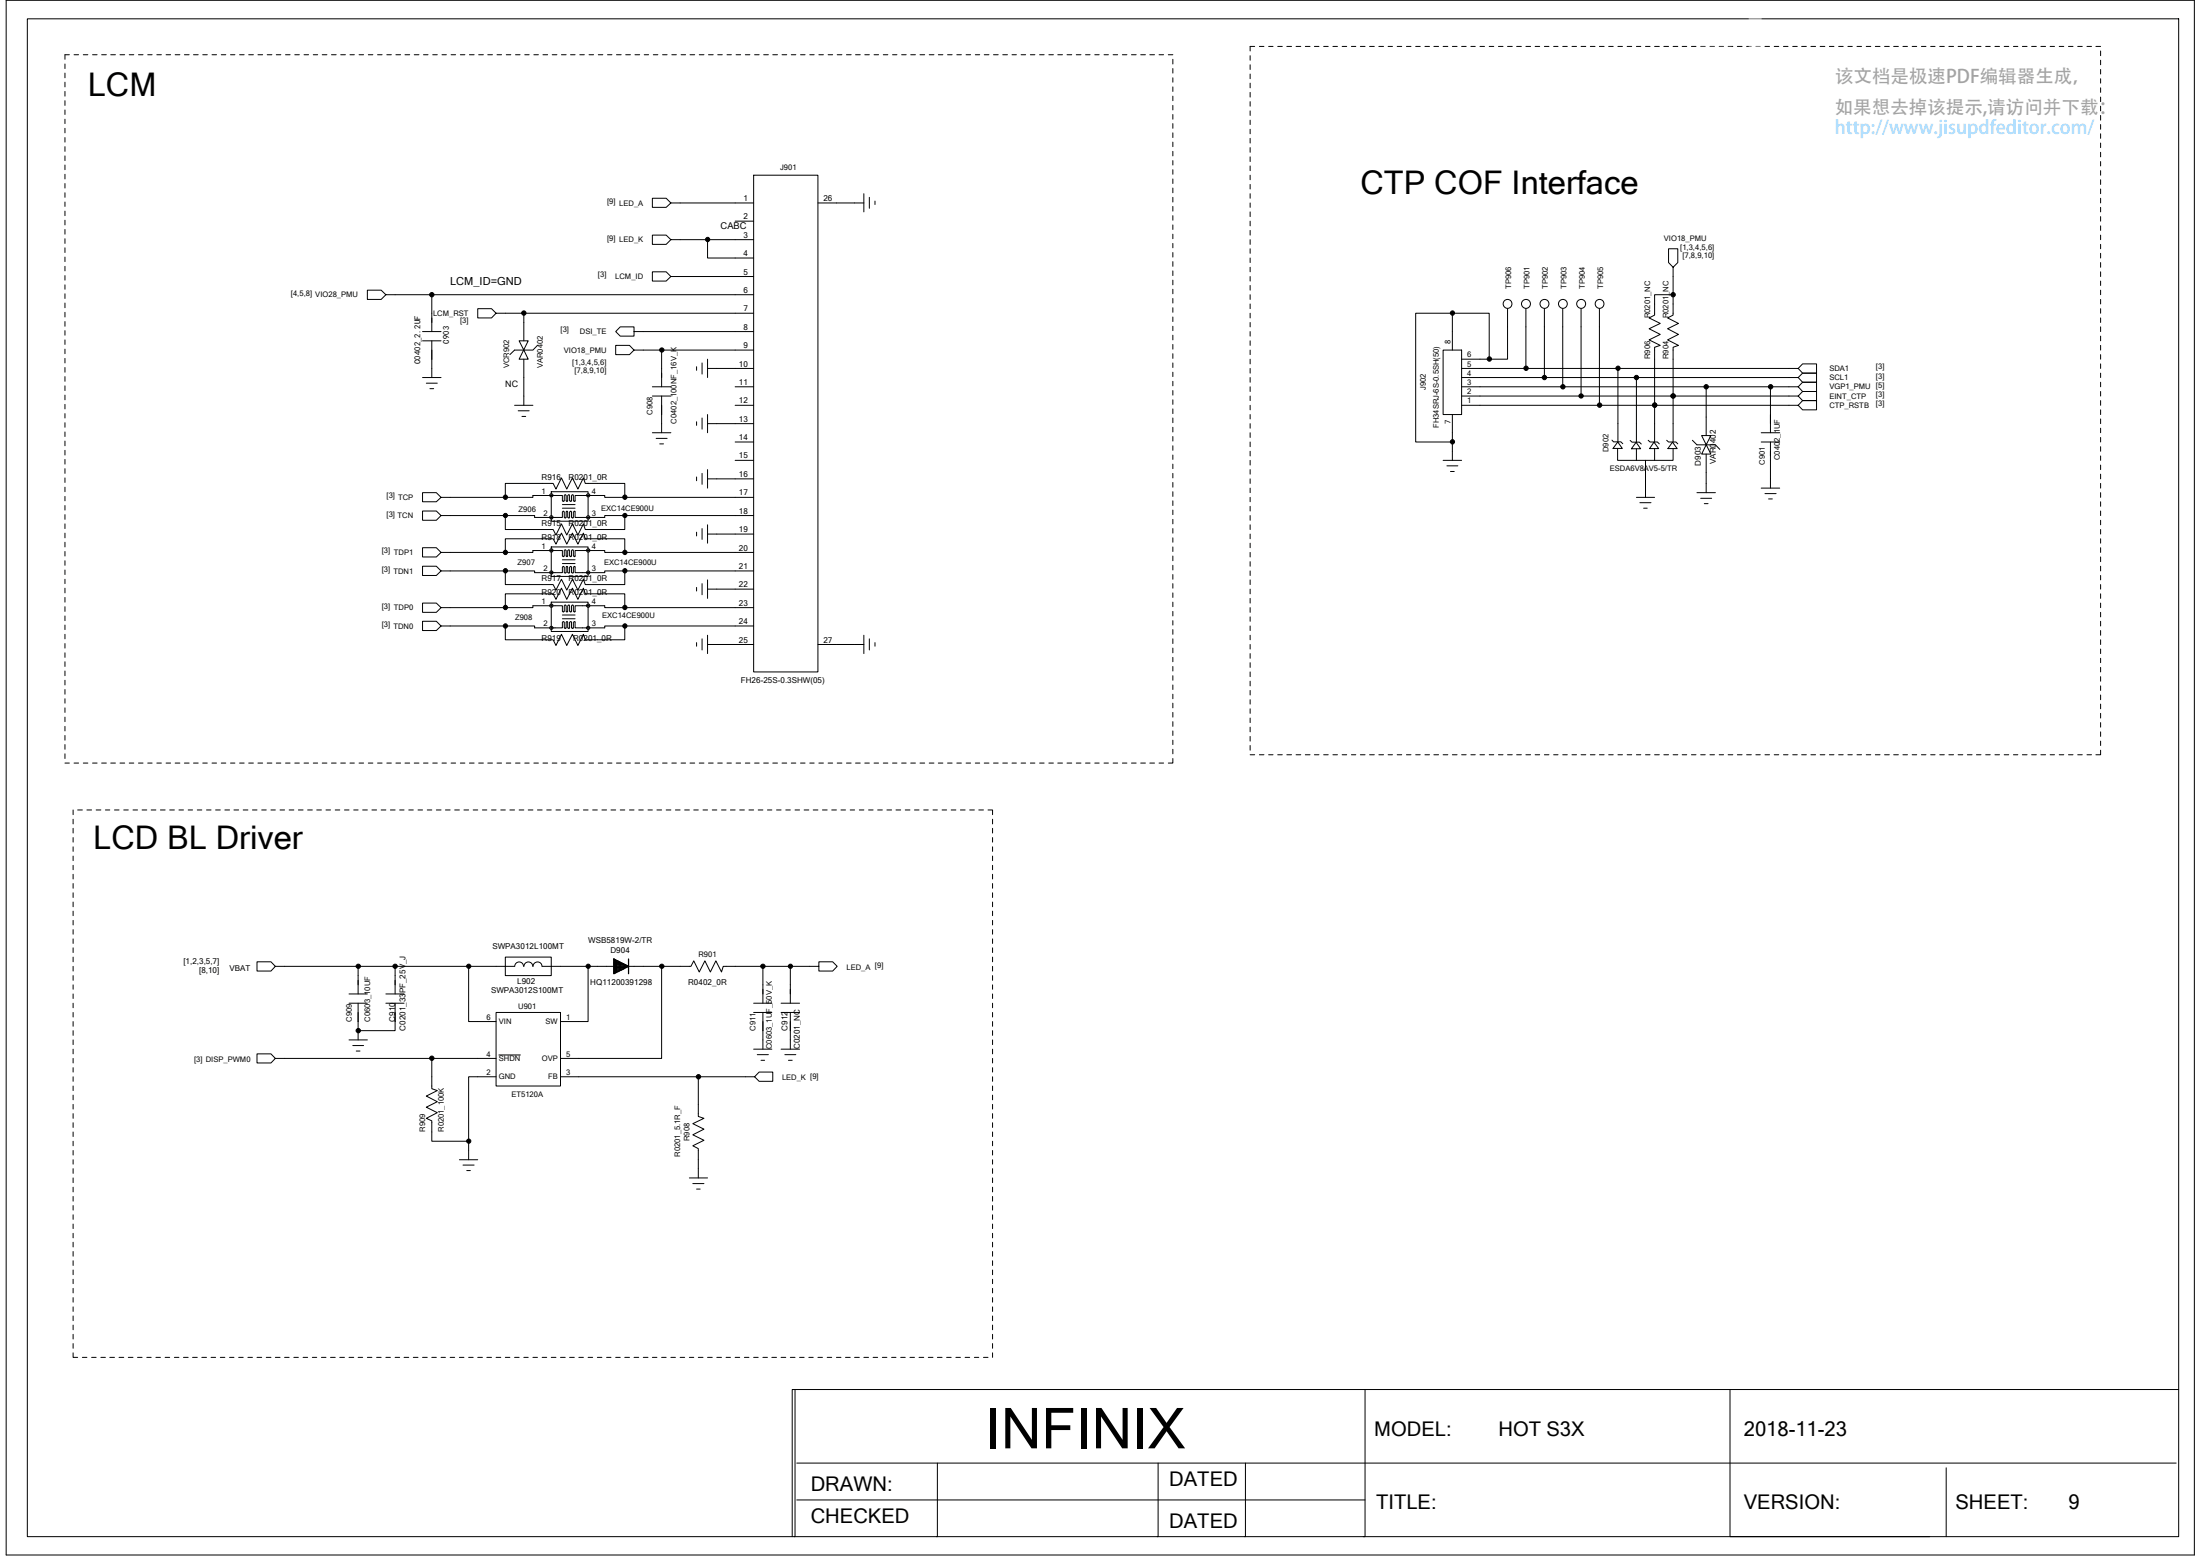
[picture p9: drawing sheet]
<svg xmlns="http://www.w3.org/2000/svg" width="297mm" height="210mm" viewBox="0 0 297 210" stroke-linecap="round" stroke-linejoin="round" font-family="sans-serif">
<g fill="none" stroke="#000" stroke-width=".14">
<path d="M.8 0h295.5v209.8h-295.5zM3.7 2.5h290.5v204.9h-290.5zM8.8 8.6v.6M8.8 9.9v.6M8.8 11.1v.6M8.8 12.3v.7M8.8 13.6v.6M8.8 14.8v.7M8.8 16.1v.6M8.8 17.3v.6M8.8 18.6v.6M8.8 19.8v.6"/>
<path d="M9.4 7.4h-.6v.6M10 7.4h.6M11.2 7.4h.7M12.5 7.4h.6M13.7 7.4h.7M15 7.4h.6M16.2 7.4h.6M17.4 7.4h.7M18.7 7.4h.6M19.9 7.4h.6M21.2 7.4h.6M22.4 7.4h.6"/>
<path d="M23.7 7.4h.6M24.9 7.4h.6M26.1 7.4h.7M27.4 7.4h.6M28.6 7.4h.6M29.9 7.4h.6M31.1 7.4h.6M32.3 7.4h.7M33.6 7.4h.6M34.8 7.4h.7M36.1 7.4h.6M37.3 7.4h.6"/>
<path d="M38.6 7.4h.6M39.8 7.4h.6M41 7.4h.7M42.3 7.4h.6M43.5 7.4h.6M44.8 7.4h.6M46 7.4h.6M47.3 7.4h.5M48.5 7.4h.6M49.7 7.4h.6M51 7.4h.6M52.2 7.4h.6"/>
<path d="M53.5 7.4h.6M54.7 7.4h.6M55.9 7.4h.7M57.2 7.4h.6M58.4 7.4h.6M59.7 7.4h.6M60.9 7.4h.6M62.2 7.4h.6M63.4 7.4h.6M64.6 7.4h.7M65.9 7.4h.6M67.1 7.4h.6"/>
<path d="M68.4 7.4h.6M69.6 7.4h.6M70.9 7.4h.5M72.1 7.4h.6M73.3 7.4h.6M74.6 7.4h.6M75.8 7.4h.6M77 7.4h.6M78.3 7.4h.6M79.5 7.4h.6M80.8 7.4h.6M82 7.4h.6"/>
<path d="M83.2 7.4h.7M84.5 7.4h.6M85.7 7.4h.7M87 7.4h.6M88.2 7.4h.6M89.5 7.4h.6M90.7 7.4h.6M92 7.4h.6M93.2 7.4h.6M94.4 7.4h.6M95.7 7.4h.6M96.9 7.4h.6"/>
<path d="M98.2 7.4h.5M99.4 7.4h.6M100.6 7.4h.6M101.9 7.4h.6M103.1 7.4h.6M104.3 7.4h.7M105.6 7.4h.6M106.8 7.4h.6M108.1 7.4h.6M109.3 7.4h.6M110.6 7.4h.6M111.8 7.4h.6"/>
<path d="M113 7.4h.7M114.3 7.4h.6M115.5 7.4h.6M116.8 7.4h.6M118 7.4h.6M119.3 7.4h.6M120.5 7.4h.6M121.7 7.4h.7M123 7.4h.6M124.2 7.4h.6M125.5 7.4h.6M126.7 7.4h.6"/>
<path d="M127.9 7.4h.7M129.2 7.4h.6M130.4 7.4h.6M131.7 7.4h.6M132.9 7.4h.6M134.1 7.4h.7M135.4 7.4h.6M136.6 7.4h.6M137.9 7.4h.6M139.1 7.4h.6M140.4 7.4h.6M141.6 7.4h.6"/>
<path d="M142.8 7.4h.7M144.1 7.4h.6M145.3 7.4h.7M146.6 7.4h.6M147.8 7.4h.6M149.1 7.4h.6M150.3 7.4h.6M151.5 7.4h.7M152.8 7.4h.6M154 7.4h.7M155.2 7.4h.7M156.5 7.4h.6"/>
<path d="M157.7 7.4h.7M158.4 8v.6M158.4 9.2v.7M158.4 10.5v.6M158.4 11.7v.6M158.4 13v.6M158.4 14.2v.6M158.4 15.5v.6M158.4 16.7v.6M158.4 17.9v.7M158.4 19.2v.6M168.8 7.5v.6"/>
<path d="M168.8 8.7v.7M168.8 10v.6M168.8 11.2v.7M168.8 12.5v.6M168.8 13.7v.6M168.8 15v.6M168.8 16.2v.6M168.8 17.4v.7M168.8 18.7v.6M168.8 19.9v.7M169.4 6.3h-.6v.6M170 6.3h.7"/>
<path d="M171.3 6.3h.6M172.5 6.3h.6M173.7 6.3h.7M175 6.3h.6M176.2 6.3h.7M177.5 6.3h.6M178.7 6.3h.6M180 6.3h.6M181.2 6.3h.6M182.5 6.3h.6M183.7 6.3h.6M184.9 6.3h.7"/>
<path d="M186.2 6.3h.6M187.4 6.3h.6M188.6 6.3h.7M189.9 6.3h.6M191.1 6.3h.7M192.4 6.3h.6M193.6 6.3h.6M194.8 6.3h.7M196.1 6.3h.6M197.3 6.3h.7M198.6 6.3h.6M199.8 6.3h.6"/>
<path d="M201.1 6.3h.6M202.3 6.3h.6M203.5 6.3h.7M204.8 6.3h.6M206 6.3h.7M207.3 6.3h.6M208.5 6.3h.6M209.8 6.3h.6M211 6.3h.6M212.2 6.3h.7M213.5 6.3h.6M214.7 6.3h.7"/>
<path d="M215.9 6.3h.7M217.2 6.3h.6M218.4 6.3h.7M219.7 6.3h.6M220.9 6.3h.6M222.2 6.3h.6M223.4 6.3h.6M224.6 6.3h.7M225.9 6.3h.6M227.1 6.3h.6M228.4 6.3h.6M229.6 6.3h.6"/>
<path d="M230.9 6.3h.6M232.1 6.3h.6M233.3 6.3h.7M234.6 6.3h.6M235.8 6.3h.7M237.1 6.3h.6M238.3 6.3h.6M239.6 6.3h.6M240.8 6.3h.6M242 6.3h.7M243.3 6.3h.6M244.5 6.3h.6"/>
<path d="M245.8 6.3h.6M247 6.3h.6M248.2 6.3h.7M249.5 6.3h.6M250.7 6.3h.6M252 6.3h.6M253.2 6.3h.6M254.5 6.3h.6M255.7 6.3h.6M256.9 6.3h.6M258.2 6.3h.6M259.4 6.3h.6"/>
<path d="M260.7 6.3h.6M261.9 6.3h.6M263.1 6.3h.7M264.4 6.3h.6M265.6 6.3h.7M266.9 6.3h.6M268.1 6.3h.6M269.4 6.3h.6M270.6 6.3h.6M271.9 6.3h.5M273.1 6.3h.6M274.3 6.3h.6"/>
<path d="M275.6 6.3h.6M276.8 6.3h.6M278 6.3h.6M279.3 6.3h.6M280.5 6.3h.6M281.8 6.3h.6M283 6.3h.6M283.6 6.9v.6M283.6 8.1v.6M283.6 9.4v.6M283.6 10.6v.6M283.6 11.9v.6"/>
<path d="M283.6 13.1v.6M283.6 14.3v.7M283.6 15.6v.6M283.6 16.8v.6M283.6 18.1v.6M283.6 19.3v.6M8.8 21v.7M8.8 22.3v.6M8.8 23.5v.7M8.8 24.8v.6M8.8 26v.6M8.8 27.3v.6"/>
<path d="M8.8 28.5v.6M8.8 29.7v.7M8.8 31v.6M8.8 32.2v.7M8.8 33.4v.7M8.8 34.7v.6M8.8 35.9v.7M8.8 37.2v.6M8.8 38.4v.6M8.8 39.6v.7M52.1 39.8l-.6 .6h-1.9v-1.2h1.9l.6 .6h49.7M58.3 39.8v4.9"/>
<path d="M90.6 32.3l-.7-.6h-1.8v1.3h1.8l.7-.7h11.2M90.6 27.4l-.7-.6h-1.8v1.2h1.8l.7-.6h11.2M90.6 37.3l-.7-.6h-1.8v1.2h1.8l.7-.6h11.2M95.5 32.3v2.5h6.3M99.3 29.8h2.5M101.8 23.6h8.6v67.1h-8.6zM110.4 27.4h6.2M116.6 26.1v2.5M117.4 26.6v1.5M118.1 27.1v.5M158.4 20.4v.6M158.4 21.7v.6"/>
<path d="M158.4 22.9v.6M158.4 24.2v.6M158.4 25.4v.6M158.4 26.6v.7M158.4 27.9v.6M158.4 29.1v.6M158.4 30.4v.6M158.4 31.6v.6M158.4 32.9v.5M158.4 34.1v.6M158.4 35.3v.6M158.4 36.6v.6"/>
<path d="M158.4 37.8v.6M158.4 39v.6M168.8 21.2v.6M168.8 22.4v.6M168.8 23.6v.7M168.8 24.9v.6M168.8 26.1v.7M168.8 27.4v.6M168.8 28.6v.6M168.8 29.8v.7M168.8 31.1v.6M168.8 32.3v.7"/>
<path d="M168.8 33.6v.6M168.8 34.8v.6M168.8 36.1v.6M168.8 37.3v.6M168.8 38.5v.7M168.8 39.8v.6M225.9 36.1l-.6-.7v-1.8h1.2v1.8l-.6 .7v3.7M283.6 20.6v.6M283.6 21.8v.6M283.6 23v.6M283.6 24.3v.6M283.6 25.5v.6"/>
<path d="M283.6 26.8v.6M283.6 28v.6M283.6 29.2v.6M283.6 30.5v.6M283.6 31.7v.6M283.6 33v.6M283.6 34.2v.6M283.6 35.4v.7M283.6 36.7v.6M283.6 37.9v.6M283.6 39.2v.6M8.8 40.9v.6"/>
<path d="M8.8 42.1v.7M8.8 43.4v.6M8.8 44.6v.6M8.8 45.9v.6M8.8 47.1v.6M8.8 48.4v.6M8.8 49.6v.6M8.8 50.8v.7M8.8 52.1v.6M8.8 53.3v.7M8.8 54.6v.6M8.8 55.8v.6"/>
<path d="M8.8 57v.7M8.8 58.3v.6M8.8 59.5v.7M57.1 50.9h2.4M57.1 44.7h2.4M57.1 46h2.4M57.6 51.7h1.4M58 52.5h.6M58.3 46v4.9M67 42.3l-.6-.6h-1.9v1.2h1.9l.6-.6h3.7M69.5 54.7h2.5M70 55.4h1.4"/>
<path d="M70.1 46l1.2 2.5h-1.2l1.2-2.5zM70.5 56.2h.5M70.7 48.5v6.2M72.6 46.6l-.6 .6h-2.5l-.7 .7M85.6 47.2l-.6-.6h-1.9v1.3h1.9l.6-.7h16.2M85.6 44.7v.7h-1.9l-.6-.7 .6-.6h1.9v.6h16.2M88.1 53.4h2.5M88.1 52.2h2.5M88.1 58.4h2.5M88.6 59.2h1.5M89.1 59.9h.5M89.3 47.2v5"/>
<path d="M89.3 53.4v5M94.1 49.5v.5M94.1 56.9v.5M94.8 49v1.5M94.8 56.4v1.5M95.5 49.7h6.3M95.5 57.2h6.3M95.5 48.5v2.4M95.5 55.9v2.5M99.3 54.7h2.5M99.3 52.2h2.5M99.3 59.6h2.5"/>
<path d="M101.8 42.3h-31.1v3.7M158.4 40.3v.6M158.4 41.5v.6M158.4 42.8v.6M158.4 44v.6M158.4 45.2v.7M158.4 46.5v.6M158.4 47.7v.7M158.4 49v.6M158.4 50.2v.6M158.4 51.5v.6M158.4 52.7v.6"/>
<path d="M158.4 54v.6M158.4 55.2v.6M158.4 56.4v.6M158.4 57.7v.6M158.4 58.9v.6M168.8 41v.7M168.8 42.3v.6M168.8 43.5v.6M168.8 44.7v.7M168.8 46v.6M168.8 47.2v.7M168.8 48.5v.6"/>
<path d="M168.8 49.7v.7M168.8 50.9v.7M168.8 52.2v.6M168.8 53.4v.7M168.8 54.7v.6M168.8 55.9v.6M168.8 57.2v.6M168.8 58.4v.6M168.8 59.6v.7M194.8 47.2h2.5v8.7h-2.5zM196.1 42.3h-5v17.3h5M196.1 42.3h5v6.2"/>
<path d="M196.1 42.3v4.9M196.1 55.9v6.2M197.3 53.4h45.5l.6 .7h1.9v-1.3h-1.9l-.6 .6M197.3 54.7h18.6M197.3 52.2h13.7M197.3 50.9h23.6M197.3 49.7h21.1M203.5 41.7v6.8h-6.2M206 41.7v8M208.5 41.7v9.2M211 52.2h19.4v6.6M211 41.7v10.5"/>
<path d="M213.5 41.7v11.7M215.9 54.7h7.5v4.9M215.9 41.7v13M217.6 59.4l.3 .2h.9l.3 .3M218.4 59.6l.6 .9h-1.2zM220.1 59.4l.3 .3h.9l.3 .2M220.9 59.7l.6 .9h-1.2zM222.5 59.4l.3 .2h1l.2 .3M223.3 59.7l.7 .8h-1.3zM225 59.4l.3 .2h1l.2 .3M225.8 59.7l.6 .8h-1.2zM225.9 53.4h.1"/>
<path d="M228.5 59.4l.6 .6h2.5l.6 .6M229.8 58.8l1.2 2.5h-1.2l1.2-2.5zM230.4 52.2h12.4l.6 .6h1.9v-1.2h-1.9l-.6 .6M237.8 59.6h2.5M237.8 58.4h2.5M239 52.2v6.2M239 59.6v6.3M242.8 54.7l.6-.6h1.9v1.2h-1.9l-.6-.6h-19.4v-7.8l.8-.3-1.5-.7 1.5-.8-1.5-.7 1.5-.8-1.5-.7 .7-.4v-2.7h2.5v2.7l-.7 .4 1.4 .7-1.4 .8 1.4 .7-1.4 .8 1.4 .7-.7 .3v12.7M242.8 49.7l.6-.6h1.9v1.3h-1.9l-.6-.7h-24.4v9.9M242.8 50.9l.6-.5h1.9v1.2h-1.9l-.6-.7h-21.9v8.7M283.6 40.4v.6M283.6 41.7v.6"/>
<path d="M283.6 42.9v.6M283.6 44.1v.6M283.6 45.4v.6M283.6 46.6v.6M283.6 47.9v.6M283.6 49.1v.6M283.6 50.4v.5M283.6 51.6v.6M283.6 52.8v.6M283.6 54.1v.6M283.6 55.3v.6M283.6 56.5v.7"/>
<path d="M283.6 57.8v.6M283.6 59v.6M8.8 60.8v.6M8.8 62v.6M8.8 63.2v.7M8.8 64.5v.6M8.8 65.7v.7M8.8 67v.6M8.8 68.2v.6M8.8 69.4v.7M8.8 70.7v.6M8.8 71.9v.7"/>
<path d="M8.8 73.2v.6M8.8 74.4v.6M8.8 75.7v.6M8.8 76.9v.6M8.8 78.2v.6M8.8 79.4v.6M59.5 77l-.6 .7h-1.8v-1.3h1.8l.6 .6h8.7M59.5 74.5l-.6 .7h-1.8v-1.3h1.8l.6 .6h8.7M59.5 69.6l-.6 .6h-1.8v-1.2h1.8l.6 .6h8.7M59.5 67.1l-.6 .6h-1.8v-1.2h1.8l.6 .6h8.7M68.2 77v1.9h6.5l.4 .7 .7-1.4 .7 1.4 .8-1.4 .7 1.4 .8-1.4 .2 .7h5.4v-1.9M68.2 74.5v-1.8h6.5l.4 .7 .7-1.5 .7 1.5 .8-1.5 .7 1.5 .8-1.5 .2 .8h5.4v1.8"/>
<path d="M68.2 69.6v1.9h6.5l.4 .7 .7-1.5 .7 1.5 .8-1.5 .7 1.5 .8-1.5 .2 .8h5.4v-1.9M68.2 67.1v-1.9h6.5l.4 .8 .7-1.5 .7 1.5 .8-1.5 .7 1.5 .8-1.5 .2 .7h5.4v1.9M68.2 67.1h3.8v-.2h3.9v.7M68.2 74.5h3.8v-.2h3.9v.7M74.3 66.7h.3v.3h-.3l-.1-.2zM74.3 77.1h.3v.3h-.3l-.1-.1zM74.4 66.4h5v3.9h-5zM74.4 73.8h5v4h-5zM75.9 69.1v.7h-3.7v-.2h-4M75.9 76.5v.8h-3.7v-.3h-4M75.9 68.1h1.7M75.9 68.6h1.7"/>
<path d="M75.9 75.5h1.7M75.9 76.1h1.7M76 67.6l.1 .1v-.1M76 69.1l.1-.1v.1M76 75l.1 .1v-.1M76 76.5l.1-.1v.1M76.2 66.9v.7M76.2 69.1v.7M76.2 74.3v.7M76.2 76.5v.8M76.2 66.8h.1h.1M76.2 69.8l.1 .1 .1-.1"/>
<path d="M76.2 74.3l.1-.1 .1 .1M76.2 77.3h.1h.1M76.4 66.9l.1 .7v.1l.1-.1M76.4 69.1v.7M76.4 74.3v.7M76.4 76.5v.8M76.5 69.1v-.1l.1 .1M76.5 75v.1l.1-.1M76.5 76.5v-.1l.1 .1M76.7 66.9v.7M76.7 69.1v.7M76.7 74.3v.7"/>
<path d="M76.7 76.5v.8M76.7 66.8h.1h.1M76.7 69.8l.1 .1 .1-.1M76.7 74.3l.1-.1 .1 .1M76.9 76.5v.8h-.1h-.1M76.9 66.9v.7M76.9 69.1v.7M76.9 74.3v.7M77 67.6l.1 .1v-.1M77 69.1l.1-.1v.1M77 75l.1 .1v-.1M77 76.5l.1-.1v.1"/>
<path d="M77.2 66.9v.7M77.2 69.1v.7M77.2 74.3v.7M77.2 76.5v.8M77.2 66.8h.1h.1M77.2 69.8l.1 .1 .1-.1M77.2 74.3l.1-.1 .1 .1M77.4 76.5v.8h-.1h-.1M77.4 66.9v.7M77.4 69.1v.7M77.4 74.3v.7M77.5 69.1l.1-.1v.1"/>
<path d="M77.5 75l.1 .1v-.1M77.5 76.5l.1-.1v.1M77.6 69.1v.7h4v-.2h2.8M77.6 76.5v.8h4v-.3h2.8M79.3 66.7h.3v.3h-.3l-.1-.2zM79.3 77.1h.3v.3h-.3l-.1-.1zM84.4 67.1h-2.8v-.2h-4v.7h-.1M84.4 74.5h-2.8v-.2h-4v.7M84.4 67.1h17.4M84.4 69.6h17.4M84.4 74.5h17.4M84.4 77h17.4"/>
<path d="M94.1 64.4v.5M94.1 71.8v.5M94.1 79.3v.5M94.8 63.9v1.5M94.8 71.3v1.5M94.8 78.8v1.5M95.5 64.6h6.3M95.5 72.1h6.3M95.5 79.5h6.3M95.5 63.4v2.5M95.5 70.8v2.5M95.5 78.3v2.5"/>
<path d="M99.3 62.1h2.5M158.4 60.2v.6M158.4 61.4v.6M158.4 62.6v.6M158.4 63.9v.6M158.4 65.1v.6M158.4 66.4v.6M158.4 67.6v.6M158.4 68.8v.6M158.4 70.1v.6M158.4 71.3v.6M158.4 72.6v.6"/>
<path d="M158.4 73.8v.6M158.4 75v.7M158.4 76.3v.6M158.4 77.5v.7M158.4 78.8v.6M168.8 60.9v.6M168.8 62.1v.7M168.8 63.4v.6M168.8 64.6v.6M168.8 65.9v.6M168.8 67.1v.6M168.8 68.3v.7"/>
<path d="M168.8 69.6v.6M168.8 70.8v.7M168.8 72.1v.6M168.8 73.3v.6M168.8 74.5v.7M168.8 75.8v.6M168.8 77v.7M168.8 78.3v.6M168.8 79.5v.6M194.8 62.1h2.5M195.4 62.9h1.4M195.8 63.6h.5"/>
<path d="M218.4 60.5v1.6h7.5v-1.6M220.9 60.6v1.5M220.9 67.1h2.5M221.4 67.8h1.5M221.9 68.6h.5M222.2 62.1v5M223.4 60.5v1.6M229.1 66.5h2.5M229.6 67.2h1.5M230.1 68h.5M230.4 61.3v5.2M237.8 65.9h2.5"/>
<path d="M238.3 66.6h1.5M238.8 67.3h.5M283.6 60.3v.6M283.6 61.5v.6M283.6 62.8v.6M283.6 64v.6M283.6 65.2v.7M283.6 66.5v.6M283.6 67.7v.6M283.6 69v.6M283.6 70.2v.6M283.6 71.5v.6"/>
<path d="M283.6 72.7v.6M283.6 73.9v.6M283.6 75.2v.6M283.6 76.4v.6M283.6 77.7v.6M283.6 78.9v.6M8.8 80.6v.7M8.8 81.9v.6M8.8 83.1v.7M8.8 84.3v.7M8.8 85.6v.6M8.8 86.8v.7"/>
<path d="M8.8 88.1v.6M8.8 89.3v.6M8.8 90.6v.6M8.8 91.8v.6M8.8 93v.7M8.8 94.3v.6M8.8 95.5v.6M8.8 96.8v.6M8.8 98v.6M8.8 99.3v.6M59.5 84.5l-.6 .6h-1.8v-1.3h1.8l.6 .7h8.7M59.5 82l-.6 .6h-1.8v-1.2h1.8l.6 .6h8.7"/>
<path d="M68.2 82h3.8v-.3h3.9v.8M68.2 84.5v1.8h6.5l.4 .8 .7-1.5 .7 1.5 .8-1.5 .7 1.5 .8-1.5 .2 .7h5.4v-1.8M68.2 82v-1.9h6.5l.4 .8 .7-1.5 .7 1.5 .8-1.5 .7 1.5 .8-1.5 .2 .7h5.4v1.9M74.3 84.6h.3v.3h-.3l-.1-.2zM74.4 81.3h5v3.9h-5zM75.9 84v.7h-3.7v-.2h-4M75.9 83h1.7M75.9 83.5h1.7M76 82.5l.1 .1v-.1M76 83.9h.1M76.2 81.7v.8M76.2 84v.7"/>
<path d="M76.2 81.7l.1-.1 .1 .1M76.2 84.7l.1 .1 .1-.1M76.4 81.7l.1 .8v.1l.1-.1M76.4 84v.7M76.5 83.9h.1M76.7 81.7v.8M76.7 84v.7M76.7 81.7l.1-.1 .1 .1M76.9 84v.8l-.2-.1M76.9 81.7v.8M77 82.5l.1 .1v-.1M77 83.9h.1"/>
<path d="M77.2 81.7v.8M77.2 84v.7M77.2 81.7l.1-.1 .1 .1M77.4 84v.8l-.2-.1M77.4 81.7v.8M77.5 83.9h.1M77.6 84v.7h4v-.2h2.8M79.3 84.6h.3v.3h-.3l-.1-.2zM84.4 82h-2.8v-.3h-4v.9l-.1-.1M84.4 82h17.4M84.4 84.5h17.4M94.1 86.7v.5"/>
<path d="M94.8 86.2v1.5M95.5 87h6.3M95.5 85.7v2.5M110.4 87h6.2M116.6 85.7v2.5M117.4 86.2v1.5M118.1 86.7v.5M158.4 80v.6M158.4 81.3v.6M158.4 82.5v.6M158.4 83.8v.5M158.4 85v.6"/>
<path d="M158.4 86.2v.6M158.4 87.5v.6M158.4 88.7v.6M158.4 89.9v.7M158.4 91.2v.6M158.4 92.4v.6M158.4 93.7v.6M158.4 94.9v.6M158.4 96.1v.7M158.4 97.4v.6M158.4 98.6v.7M158.4 99.9v.6"/>
<path d="M168.8 80.8v.6M168.8 82v.6M168.8 83.2v.6M168.8 84.5v.6M168.8 85.7v.6M168.8 87v.6M168.8 88.2v.6M168.8 89.4v.7M168.8 90.7v.6M168.8 91.9v.7M168.8 93.2v.6M168.8 94.4v.6"/>
<path d="M168.8 95.7v.6M168.8 96.9v.6M168.8 98.1v.7M168.8 99.4v.6M283.6 80.1v.7M283.6 81.4v.6M283.6 82.6v.6M283.6 83.8v.7M283.6 85.1v.6M283.6 86.3v.7M283.6 87.6v.6M283.6 88.8v.6"/>
<path d="M283.6 90.1v.6M283.6 91.3v.6M283.6 92.6v.6M283.6 93.8v.6M283.6 95v.7M283.6 96.3v.6M283.6 97.5v.6M283.6 98.8v.6M8.8 100.5v.6M8.8 101.7v.7M8.8 103h.6M9.9 109.3v.6"/>
<path d="M9.9 110.6v.6M9.9 111.8v.6M9.9 113v.6M9.9 114.3v.6M9.9 115.5v.6M9.9 116.8v.6M9.9 118v.6M9.9 119.2v.7M10 103h.6M10.5 109.3h.6M11.2 103h.7M11.7 109.3h.7"/>
<path d="M12.5 103h.6M13 109.3h.6M13.7 103h.7M14.2 109.3h.6M15 103h.6M15.5 109.3h.6M16.2 103h.6M16.7 109.3h.6M17.4 103h.7M18 109.3h.6M18.7 103h.6M19.2 109.3h.6"/>
<path d="M19.9 103h.6M20.4 109.3h.6M21.2 103h.6M21.7 109.3h.6M22.4 103h.6M22.9 109.3h.6M23.7 103h.6M24.2 109.3h.6M24.9 103h.6M25.4 109.3h.6M26.1 103h.7M26.6 109.3h.6"/>
<path d="M27.4 103h.6M27.9 109.3h.6M28.6 103h.6M29.1 109.3h.6M29.9 103h.6M30.4 109.3h.6M31.1 103h.6M31.6 109.3h.6M32.4 103h.6M32.8 109.3h.7M33.6 103h.6M34.1 109.3h.6"/>
<path d="M34.8 103h.7M35.3 109.3h.6M36.1 103h.6M36.6 109.3h.6M37.3 103h.6M37.8 109.3h.6M38.6 103h.6M39 109.3h.7M39.8 103h.6M40.3 109.3h.6M41 103h.7M41.5 109.3h.7"/>
<path d="M42.3 103h.6M42.8 109.3h.6M43.5 103h.6M44 109.3h.6M44.8 103h.6M45.3 109.3h.6M46 103h.6M46.5 109.3h.6M47.3 103h.5M47.8 109.3h.6M48.5 103h.6M49 109.3h.6"/>
<path d="M49.7 103h.6M50.2 109.3h.6M51 103h.6M51.5 109.3h.6M52.2 103h.6M52.7 109.3h.6M53.5 103h.6M54 109.3h.6M54.7 103h.6M55.2 109.3h.6M55.9 103h.7M56.4 109.3h.7"/>
<path d="M57.2 103h.6M57.7 109.3h.6M58.4 103h.6M58.9 109.3h.6M59.7 103h.6M60.1 109.3h.7M60.9 103h.6M61.4 109.3h.6M62.2 103h.6M62.6 109.3h.7M63.4 103h.6M63.9 109.3h.6"/>
<path d="M64.6 103h.7M65.1 109.3h.6M65.9 103h.6M66.4 109.3h.6M67.1 103h.6M67.6 109.3h.6M68.4 103h.6M68.8 109.3h.7M69.6 103h.6M70.1 109.3h.6M70.9 103h.5M71.3 109.3h.7"/>
<path d="M72.1 103h.6M72.6 109.3h.6M73.3 103h.6M73.8 109.3h.6M74.6 103h.6M75.1 109.3h.6M75.8 103h.6M76.3 109.3h.6M77 103h.6M77.5 109.3h.7M78.3 103h.6M78.8 109.3h.6"/>
<path d="M79.5 103h.6M80 109.3h.7M80.8 103h.6M81.3 109.3h.6M82 103h.6M82.5 109.3h.6M83.2 103h.7M83.7 109.3h.7M84.5 103h.6M85 109.3h.6M85.7 103h.7M86.2 109.3h.7"/>
<path d="M87 103h.6M87.5 109.3h.6M88.2 103h.6M88.7 109.3h.6M89.5 103h.6M89.9 109.3h.7M90.7 103h.6M91.2 109.3h.6M92 103h.6M92.4 109.3h.7M93.2 103h.6M93.7 109.3h.6"/>
<path d="M94.4 103h.6M94.9 109.3h.6M95.7 103h.6M96.2 109.3h.6M96.9 103h.6M97.4 109.3h.6M98.2 103h.5M98.6 109.3h.7M99.4 103h.6M99.9 109.3h.6M100.6 103h.6M101.1 109.3h.7"/>
<path d="M101.9 103h.6M102.4 109.3h.6M103.1 103h.6M103.6 109.3h.6M104.3 103h.7M104.8 109.3h.7M105.6 103h.6M106.1 109.3h.6M106.8 103h.6M107.3 109.3h.7M108.1 103h.6M108.6 109.3h.6"/>
<path d="M109.3 103h.6M109.8 109.3h.6M110.6 103h.6M111 109.3h.7M111.8 103h.6M112.3 109.3h.6M113 103h.7M113.5 109.3h.7M114.3 103h.6M114.8 109.3h.6M115.5 103h.6M116 109.3h.6"/>
<path d="M116.8 103h.6M117.3 109.3h.6M118 103h.6M118.5 109.3h.6M119.3 103h.6M119.7 109.3h.7M120.5 103h.6M121 109.3h.6M121.7 103h.7M122.2 109.3h.7M123 103h.6M123.5 109.3h.6"/>
<path d="M124.2 103h.6M124.7 109.3h.6M125.5 103h.6M126 109.3h.6M126.7 103h.6M127.2 109.3h.6M127.9 103h.7M128.4 109.3h.7M129.2 103h.6M129.7 109.3h.6M130.4 103h.6M130.9 109.3h.7"/>
<path d="M131.7 103h.6M132.2 109.3h.6M132.9 103h.6M133.4 109.3h.6v.6M134 110.6v.6M134 111.8v.6M134 113v.6M134 114.3v.6M134 115.5v.6M134 116.8v.6M134 118v.6M134 119.2v.7"/>
<path d="M134.1 103h.7M135.4 103h.6M136.6 103h.6M137.9 103h.6M139.1 103h.6M140.4 103h.6M141.6 103h.6M142.8 103h.7M144.1 103h.6M145.3 103h.7M146.6 103h.6M147.8 103h.6"/>
<path d="M149.1 103h.6M150.3 103h.6M151.5 103h.7M152.8 103h.6M154 103h.7M155.2 103h.7M156.5 103h.6M158.4 102.4v.6h-.7M158.4 101.1v.6M168.8 100.6v.6M168.8 101.9h.6M170 101.9h.7"/>
<path d="M171.3 101.9h.6M172.5 101.9h.6M173.7 101.9h.7M175 101.9h.6M176.2 101.9h.7M177.5 101.9h.6M178.7 101.9h.6M180 101.9h.6M181.2 101.9h.6M182.5 101.9h.6M183.7 101.9h.6M184.9 101.9h.7"/>
<path d="M186.2 101.9h.6M187.4 101.9h.6M188.6 101.9h.7M189.9 101.9h.6M191.1 101.9h.7M192.4 101.9h.6M193.6 101.9h.6M194.8 101.9h.7M196.1 101.9h.6M197.3 101.9h.7M198.6 101.9h.6M199.8 101.9h.6"/>
<path d="M201.1 101.9h.6M202.3 101.9h.6M203.5 101.9h.7M204.8 101.9h.6M206 101.9h.7M207.3 101.9h.6M208.5 101.9h.6M209.8 101.9h.6M211 101.9h.6M212.2 101.9h.7M213.5 101.9h.6M214.7 101.9h.7"/>
<path d="M215.9 101.9h.7M217.2 101.9h.6M218.4 101.9h.7M219.7 101.9h.6M220.9 101.9h.6M222.2 101.9h.6M223.4 101.9h.6M224.6 101.9h.7M225.9 101.9h.6M227.1 101.9h.6M228.4 101.9h.6M229.6 101.9h.6"/>
<path d="M230.9 101.9h.6M232.1 101.9h.6M233.3 101.9h.7M234.6 101.9h.6M235.8 101.9h.7M237.1 101.9h.6M238.3 101.9h.6M239.5 101.9h.7M240.8 101.9h.6M242 101.9h.7M243.3 101.9h.6M244.5 101.9h.6"/>
<path d="M245.8 101.9h.6M247 101.9h.6M248.2 101.9h.7M249.5 101.9h.6M250.7 101.9h.6M252 101.9h.6M253.2 101.9h.6M254.5 101.9h.6M255.7 101.9h.6M256.9 101.9h.6M258.2 101.9h.6M259.4 101.9h.6"/>
<path d="M260.7 101.9h.6M261.9 101.9h.6M263.1 101.9h.7M264.4 101.9h.6M265.6 101.9h.7M266.9 101.9h.6M268.1 101.9h.6M269.4 101.9h.6M270.6 101.9h.6M271.9 101.9h.5M273.1 101.9h.6M274.3 101.9h.6"/>
<path d="M275.6 101.9h.6M276.8 101.9h.6M278 101.9h.6M279.3 101.9h.6M280.5 101.9h.6M281.8 101.9h.6M283.6 101.2v.7h-.6M283.6 100v.6M9.9 120.5v.6M9.9 121.7v.7M9.9 123v.6M9.9 124.2v.6"/>
<path d="M9.9 125.5v.6M9.9 126.7v.6M9.9 127.9v.6M9.9 129.2v.6M9.9 130.4v.6M9.9 131.7v.6M9.9 132.9v.6M9.9 134.1v.6M9.9 135.4v.6M9.9 136.6v.6M9.9 137.9v.6M9.9 139.1v.6"/>
<path d="M37.2 130.4l-.6-.6h-1.9v1.2h1.9l.6-.6h32.3M47.1 134.1h2.5M47.1 135.4h2.5M48.4 139.1h.1M48.4 135.4v3.7h4.9v-3.7M48.4 130.4v3.7M48.4 139.1v1.2M52.1 134.1h2.5M52.1 135.4h2.5M53.3 130.4v3.7M63.3 130.4v7.5h3.7M67 136.6h8.7v10h-8.7z"/>
<path d="M68.2 129.2h6.2v2.5h-6.2zM69.5 130.4a.59 .59 0 0 1 .6-.6 .59 .59 0 0 1 .6 .6M70.7 130.4a.59 .59 0 0 1 .6-.6 .59 .59 0 0 1 .6 .6M72 130.4a.6 .6 0 0 1 .6-.6 .6 .6 0 0 1 .6 .6M73.2 130.4h9.7M79.4 130.4v7.5h-3.7M84.9 130.4h8.4l.4-.7 .7 1.5 .8-1.5 .7 1.5 .8-1.5 .7 1.5 .2-.8h9.1M89.3 130.4v12.4h-13.6M101.8 135.4h2.4M101.8 136.6h2.4M103 130.4v5M103 136.6v5"/>
<path d="M105.5 135.4h2.5M105.5 136.6h2.5M106.7 136.6v5M110.6 130.4v.6h1.8l.6-.6-.6-.6h-1.8v.6h-3.9v5M134 120.5v.6M134 121.7v.7M134 123v.6M134 124.2v.6M134 125.5v.6M134 126.7v.6M134 127.9v.6M134 129.2v.6"/>
<path d="M134 130.4v.6M134 131.7v.6M134 132.9v.6M134 134.1v.6M134 135.4v.6M134 136.6v.6M134 137.9v.6M134 139.1v.6M9.9 140.3v.7M9.9 141.6v.6M9.9 142.8v.6M9.9 144.1v.6"/>
<path d="M9.9 145.3v.6M9.9 146.6v.6M9.9 147.8v.6M9.9 149v.7M9.9 150.3v.6M9.9 151.5v.6M9.9 152.8v.6M9.9 154v.6M9.9 155.3v.6M9.9 156.5v.6M9.9 157.7v.6M9.9 159v.6"/>
<path d="M37.2 142.8l-.6-.6h-1.9v1.2h1.9l.6-.6h21.1M47.1 140.3h2.5M47.6 141.1h1.5M48.1 141.8h.5M62 156.5h2.5M62.5 157.2h1.5M63 158h.5M63.3 154v2.5M67 142.8h-8.7v4.1l.7 .3-1.4 .7 1.4 .8-1.4 .7 1.4 .8-1.4 .7 .7 .4v2.7h5M67 145.3h-3.7v8.7M67.4 142.4h2.9M75.7 145.3h26.2l.6 .6h1.8v-1.2h-1.8l-.6 .6"/>
<path d="M93.1 159h2.4M93.5 159.7h1.5M94.3 145.3v5.4l.7 .2-1.5 .7 1.5 .8-1.5 .7 1.5 .8-1.5 .7 .8 .4v4M101.8 141.6h2.4M102.2 142.3h1.5M102.8 143.1h.4M105.5 141.6h2.5M106 142.3h1.4M106.5 143.1h.5M134 140.3v.7M134 141.6v.6M134 142.8v.6"/>
<path d="M134 144.1v.6M134 145.3v.6M134 146.6v.6M134 147.8v.6M134 149v.7M134 150.3v.6M134 151.5v.6M134 152.8v.6M134 154v.6M134 155.3v.6M134 156.5v.6M134 157.7v.6"/>
<path d="M134 159v.6M9.9 160.2v.6M9.9 161.5v.6M9.9 162.7v.6M9.9 163.9v.6M9.9 165.2v.6M9.9 166.4v.6M9.9 167.6v.7M9.9 168.9v.6M9.9 170.1v.7M9.9 171.4v.6M9.9 172.6v.6"/>
<path d="M9.9 173.9v.6M9.9 175.1v.6M9.9 176.4v.6M9.9 177.6v.6M9.9 178.8v.7M94.1 160.5h.4M134 160.2v.6M134 161.5v.6M134 162.7v.6M134 163.9v.6M134 165.2v.6M134 166.4v.6"/>
<path d="M134 167.6v.7M134 168.9v.6M134 170.1v.7M134 171.4v.6M134 172.6v.6M134 173.9v.6M134 175.1v.6M134 176.4v.6M134 177.6v.6M134 178.8v.7M9.9 182.6v.6h.6M9.9 180.1v.6"/>
<path d="M9.9 181.3v.6M11.1 183.2h.6M12.4 183.2h.6M13.6 183.2h.6M14.8 183.2h.7M16.1 183.2h.6M17.3 183.2h.7M18.6 183.2h.6M19.8 183.2h.6M21 183.2h.7M22.3 183.2h.6M23.5 183.2h.7"/>
<path d="M24.8 183.2h.6M26 183.2h.6M27.2 183.2h.7M28.5 183.2h.6M29.7 183.2h.7M31 183.2h.6M32.2 183.2h.6M33.5 183.2h.6M34.7 183.2h.6M35.9 183.2h.7M37.2 183.2h.6M38.4 183.2h.6"/>
<path d="M39.7 183.2h.6M40.9 183.2h.6M42.2 183.2h.6M43.4 183.2h.6M44.6 183.2h.7M45.9 183.2h.6M47.1 183.2h.7M48.4 183.2h.6M49.6 183.2h.6M50.8 183.2h.7M52.1 183.2h.6M53.3 183.2h.7"/>
<path d="M54.6 183.2h.6M55.8 183.2h.6M57.1 183.2h.6M58.3 183.2h.6M59.5 183.2h.6M60.8 183.2h.6M62 183.2h.6M63.3 183.2h.6M64.5 183.2h.6M65.7 183.2h.7M67 183.2h.6M68.2 183.2h.6"/>
<path d="M69.5 183.2h.6M70.7 183.2h.6M72 183.2h.6M73.2 183.2h.6M74.4 183.2h.7M75.7 183.2h.6M76.9 183.2h.6M78.2 183.2h.6M79.4 183.2h.6M80.7 183.2h.6M81.9 183.2h.6M83.1 183.2h.6"/>
<path d="M84.4 183.2h.6M85.6 183.2h.6M86.9 183.2h.6M88.1 183.2h.6M89.3 183.2h.6M90.6 183.2h.6M91.8 183.2h.6M93.1 183.2h.6M94.3 183.2h.6M95.5 183.2h.7M96.8 183.2h.6M98 183.2h.6"/>
<path d="M99.3 183.2h.6M100.5 183.2h.6M101.8 183.2h.6M103 183.2h.6M104.2 183.2h.6M105.5 183.2h.6M106.7 183.2h.6M107.3 187.5v19.9h-.1M107.6 197.4h186.2M108 183.2h.6M109.2 183.2h.6M110.4 183.2h.6"/>
<path d="M111.7 183.2h.6M112.9 183.2h.6M114.2 183.2h.6M115.4 183.2h.6M116.6 183.2h.7M117.9 183.2h.6M119.1 183.2h.6M120.4 183.2h.6M121.6 183.2h.6M122.9 183.2h.6M124.1 183.2h.6M125.3 183.2h.7"/>
<path d="M126.6 197.4v10h-.2M126.6 183.2h.6M127.8 183.2h.6M129.1 183.2h.6M130.3 183.2h.6M131.6 183.2h.6M132.8 183.2h.6M134 180.1v.6M134 181.3v.6M134 182.6v.6M156.4 197.4v10h-.2M168.2 197.4v10h-.2"/>
<path d="M184.3 187.5v19.9h-.2M233.6 187.5v19.9h26.9M262.8 198.1v9.3M294.2 187.5h-187.2v19.9M107.6 202.4h76.7"/>
<circle cx="203.5" cy="41" r=".6"/>
<circle cx="206" cy="41" r=".61"/>
<circle cx="208.5" cy="41" r=".61"/>
<circle cx="211" cy="41" r=".6"/>
<circle cx="213.5" cy="41" r=".61"/>
<circle cx="216" cy="41" r=".6"/>
<circle cx="74.4" cy="74.3" r=".22"/>
<circle cx="74.4" cy="69.8" r=".22"/>
<circle cx="79.4" cy="74.3" r=".22"/>
<circle cx="79.4" cy="69.8" r=".22"/>
<circle cx="74.4" cy="81.7" r=".22"/>
<circle cx="79.4" cy="81.7" r=".22"/>
</g>
<g fill="none" stroke="#000" stroke-width=".17">
<path d="M82.9 129.4l2 1-2 1zM82.9 131.3h.3M82.9 131.1h.6M82.9 130.9h1M82.9 130.7h1.3M82.9 130.6h1.7M82.9 130.4h2M82.9 130.2h1.6M82.9 130h1.2v.8M82.9 129.9h.9M82.9 129.7h.5M82.9 129.5h.2"/>
<path d="M82.9 129.4v2M83.1 129.5v1.8M83.3 129.6v1.6M83.4 129.7v1.4M83.6 129.8v1.2M83.8 129.9v1M84 130v.9M84.3 130.1v.6M84.5 130.2v.4M84.7 130.3v.2M84.8 130.4h.1M84.9 129.4v2"/>
</g>
<g fill="#000" stroke="#000" stroke-width=".14">
<circle cx="58.3" cy="39.8" r=".3"/>
<circle cx="95.5" cy="32.3" r=".29"/>
<circle cx="225.9" cy="39.8" r=".3"/>
<circle cx="70.7" cy="42.2" r=".3"/>
<circle cx="89.4" cy="47.2" r=".29"/>
<circle cx="196.1" cy="42.3" r=".29"/>
<circle cx="196.1" cy="59.6" r=".29"/>
<circle cx="201.1" cy="48.5" r=".3"/>
<circle cx="206" cy="49.7" r=".3"/>
<circle cx="208.5" cy="50.9" r=".3"/>
<circle cx="211" cy="52.2" r=".3"/>
<circle cx="213.5" cy="53.4" r=".29"/>
<circle cx="216" cy="54.7" r=".3"/>
<circle cx="218.5" cy="49.7" r=".29"/>
<circle cx="220.9" cy="50.9" r=".3"/>
<circle cx="223.4" cy="54.7" r=".29"/>
<circle cx="225.9" cy="53.4" r=".29"/>
<circle cx="230.4" cy="52.2" r=".3"/>
<circle cx="239.1" cy="52.2" r=".3"/>
<circle cx="68.2" cy="74.6" r=".29"/>
<circle cx="68.2" cy="67.1" r=".29"/>
<circle cx="68.2" cy="77" r=".29"/>
<circle cx="68.2" cy="69.6" r=".29"/>
<circle cx="84.4" cy="77" r=".29"/>
<circle cx="84.4" cy="67.1" r=".29"/>
<circle cx="84.4" cy="74.6" r=".29"/>
<circle cx="84.4" cy="69.6" r=".29"/>
<circle cx="68.2" cy="82" r=".29"/>
<circle cx="68.2" cy="84.5" r=".29"/>
<circle cx="84.4" cy="84.5" r=".29"/>
<circle cx="84.4" cy="82" r=".29"/>
<circle cx="48.4" cy="139.1" r=".3"/>
<circle cx="48.4" cy="130.4" r=".29"/>
<circle cx="53.3" cy="130.4" r=".29"/>
<circle cx="63.3" cy="130.4" r=".29"/>
<circle cx="79.4" cy="130.4" r=".29"/>
<circle cx="89.4" cy="130.4" r=".29"/>
<circle cx="103" cy="130.4" r=".29"/>
<circle cx="106.7" cy="130.4" r=".29"/>
<circle cx="58.3" cy="142.8" r=".3"/>
<circle cx="63.3" cy="154" r=".29"/>
<circle cx="94.3" cy="145.3" r=".3"/>
</g>
<g fill="#fff">
<path d="M236.1 2.4h1.8v21.4h-1.8z"/>
<circle cx="231.6" cy="8.2" r="2.91"/>
</g>
<text font-size="7.6" x="133" y="195.5">INFINIX</text>
<g font-size="4.4">
<text x="11.9" y="13">LCM</text>
<text x="183.7" y="26.1">CTP COF Interface</text>
<text x="12.6" y="114.5">LCD BL Driver</text>
</g>
<g font-size="2.7">
<text x="185.6" y="193.7">MODEL:</text>
<text x="202.3" y="193.7">HOT S3X</text>
<text x="235.4" y="193.7">2018-11-23</text>
<text x="109.5" y="201.2">DRAWN:</text>
<text x="157.9" y="200.6">DATED</text>
<text x="185.8" y="203.7">TITLE:</text>
<text x="235.4" y="203.7">VERSION:</text>
<text x="264" y="203.7">SHEET:</text>
<text x="279.3" y="203.7">9</text>
<text x="109.5" y="205.5">CHECKED</text>
<text x="157.9" y="206.2">DATED</text>
</g>
<g font-size="2.5" fill="#666">
<text x="247.8" y="11.2">该文档是极速PDF编辑器生成，</text>
<text x="247.7" y="15.4">如果想去掉该提示,请访问并下载：</text>
</g>
<text font-size="2.5" fill="#63befe" x="247.7" y="18.1">http://www.jisupdfeditor.com/</text>
<text font-size="1.5" x="60.8" y="38.5">LCM_ID=GND</text>
<text font-size="1.3" x="97.3" y="30.8">CABC</text>
<g font-size="1.2">
<text x="60.6" y="46.4" transform="rotate(-90 60.6 46.4)">C903</text>
<text x="56.8" y="49.1" transform="rotate(-90 56.8 49.1)">C0402_2.2UF</text>
<text x="68.2" y="52.2">NC</text>
</g>
<g font-size="1.1">
<text x="100.4" y="27.1">1</text>
<text x="100.4" y="29.6">2</text>
<text x="111.2" y="27.1">26</text>
<text x="100.4" y="32.1">3</text>
<text x="100.4" y="34.6">4</text>
<text x="100.4" y="37.1">5</text>
<text x="100.4" y="39.5">6</text>
<text x="100.4" y="42">7</text>
<text x="100.4" y="44.5">8</text>
<text x="100.4" y="47">9</text>
<text x="99.8" y="49.5">10</text>
<text x="99.8" y="51.9">11</text>
<text x="99.8" y="54.4">12</text>
<text x="99.8" y="56.9">13</text>
<text x="99.8" y="59.4">14</text>
<text x="73.1" y="64.8">R916</text>
<text x="76.8" y="64.8">R0201_0R</text>
<text x="99.8" y="61.9">15</text>
<text x="99.8" y="64.4">16</text>
<text x="229.6" y="62.8" transform="rotate(-90 229.6 62.8)">D903</text>
<text x="231.7" y="62.6" transform="rotate(-90 231.7 62.6)">VAR0402</text>
<text x="73.1" y="71">R915</text>
<text x="76.8" y="71">R0201_0R</text>
<text x="99.8" y="66.9">17</text>
<text x="99.8" y="69.3">18</text>
<text x="99.8" y="71.8">19</text>
<text x="73.1" y="72.9">R918</text>
<text x="76.8" y="72.9">R0201_0R</text>
<text x="99.8" y="74.3">20</text>
<text x="99.8" y="76.8">21</text>
<text x="73.1" y="80.3">R920</text>
<text x="73.1" y="78.4">R917</text>
<text x="76.8" y="80.3">R0201_0R</text>
<text x="76.8" y="78.4">R0201_0R</text>
<text x="99.8" y="79.3">22</text>
<text x="99.8" y="81.7">23</text>
<text x="73.1" y="86.5">R919</text>
<text x="77.4" y="86.5">R0201_0R</text>
<text x="99.8" y="84.2">24</text>
<text x="99.8" y="86.7">25</text>
<text x="111.2" y="86.7">27</text>
<text x="100" y="92.2">FH26-25S-0.3SHW(05)</text>
<text x="24.8" y="130.1">[1,2,3,5,7]</text>
<text x="26.9" y="131.3">[8,10]</text>
<text x="31" y="131">VBAT</text>
<text x="66.5" y="128.1">SWPA3012L100MT</text>
<text x="79.4" y="127.3">WSB5819W-2/TR</text>
<text x="82.4" y="128.5">D904</text>
<text x="53.3" y="137.9" transform="rotate(-90 53.3 137.9)">C910</text>
<text x="66.3" y="133.9">SWPA3012S100MT</text>
<text x="69.8" y="132.8">L902</text>
<text x="79.7" y="133">HQ11200391298</text>
<text x="92.9" y="132.9">R0402_0R</text>
<text x="54.7" y="139.1" transform="rotate(-90 54.7 139.1)">C0201_33PF_25V_J</text>
<text x="106.3" y="139.1" transform="rotate(-90 106.3 139.1)">C912</text>
<text x="108" y="141.6" transform="rotate(-90 108 141.6)">C0201_NC</text>
</g>
<g font-size="1">
<text x="105.3" y="22.9">J901</text>
<text x="82" y="27.5">[9] LED_A</text>
<text x="82" y="32.5">[9] LED_K</text>
<text x="224.6" y="32.5">VIO18_PMU</text>
<text x="226.9" y="33.7">[1,3,4,5,6]</text>
<text x="227.1" y="34.9">[7,8,9,10]</text>
<text x="39.3" y="39.9">[4,5,8] VIO28_PMU</text>
<text x="80.7" y="37.4">[3]</text>
<text x="83.1" y="37.7">LCM_ID</text>
<text x="204.1" y="39" transform="rotate(-90 204.1 39)">TP906</text>
<text x="206.5" y="39" transform="rotate(-90 206.5 39)">TP901</text>
<text x="209" y="39" transform="rotate(-90 209 39)">TP902</text>
<text x="211.5" y="39" transform="rotate(-90 211.5 39)">TP903</text>
<text x="214" y="39" transform="rotate(-90 214 39)">TP904</text>
<text x="216.5" y="39" transform="rotate(-90 216.5 39)">TP905</text>
<text x="58.5" y="42.6">LCM_RST</text>
<text x="62.1" y="43.6">[3]</text>
<text x="75.7" y="44.9">[3]</text>
<text x="76.1" y="47.6">VIO18_PMU</text>
<text x="78.3" y="45.1">DSI_TE</text>
<text x="195.8" y="46.5" transform="rotate(-90 195.8 46.5)">8</text>
<text x="222.8" y="42.9" transform="rotate(-90 222.8 42.9)">R0201_NC</text>
<text x="225.3" y="42.9" transform="rotate(-90 225.3 42.9)">R0201_NC</text>
<text x="68.7" y="49.7" transform="rotate(-90 68.7 49.7)">VCR902</text>
<text x="73.3" y="49.7" transform="rotate(-90 73.3 49.7)">VAR0402</text>
<text x="77.3" y="49.2">[1,3,4,5,6]</text>
<text x="77.6" y="50.4">[7,8,9,10]</text>
<text x="192.5" y="52.6" transform="rotate(-90 192.5 52.6)">J902</text>
<text x="198.1" y="53.2">2</text>
<text x="198.1" y="51.9">3</text>
<text x="198.1" y="50.7">4</text>
<text x="198.1" y="49.5">5</text>
<text x="198.1" y="48.2">6</text>
<text x="222.8" y="48.5" transform="rotate(-90 222.8 48.5)">R906</text>
<text x="225.3" y="48.5" transform="rotate(-90 225.3 48.5)">R904</text>
<text x="247" y="50.1">SDA1</text>
<text x="247" y="51.3">SCL1</text>
<text x="247" y="52.6">VGP1_PMU [5]</text>
<text x="247" y="53.8">EINT_CTP</text>
<text x="253.3" y="49.8">[3]</text>
<text x="253.3" y="51.1">[3]</text>
<text x="253.3" y="53.6">[3]</text>
<text x="88.1" y="55.9" transform="rotate(-90 88.1 55.9)">C908</text>
<text x="91.3" y="57.2" transform="rotate(-90 91.3 57.2)">C0402_100NF_16V_K</text>
<text x="194.3" y="57.8" transform="rotate(-90 194.3 57.8)">FH34SRJ-6S-0.5SH(50)</text>
<text x="195.8" y="57.2" transform="rotate(-90 195.8 57.2)">7</text>
<text x="198.1" y="54.4">1</text>
<text x="247" y="55.1">CTP_RSTB</text>
<text x="253.3" y="54.8">[3]</text>
<text x="217.2" y="61" transform="rotate(-90 217.2 61)">D902</text>
<text x="217.4" y="63.5">ESDA6V8AV5-5/TR</text>
<text x="238.3" y="62.7" transform="rotate(-90 238.3 62.7)">C901</text>
<text x="240.3" y="62.1" transform="rotate(-90 240.3 62.1)">C0402_1UF</text>
<text x="52.2" y="69.7">[3] TCN</text>
<text x="52.2" y="67.2">[3] TCP</text>
<text x="70" y="69.1">Z906</text>
<text x="73.1" y="66.6">1</text>
<text x="73.4" y="69.6">2</text>
<text x="79.9" y="69.6">3</text>
<text x="79.9" y="66.6">4</text>
<text x="81.2" y="69">EXC14CE900U</text>
<text x="51.5" y="77.2">[3] TDN1</text>
<text x="51.5" y="74.7">[3] TDP1</text>
<text x="69.9" y="76.3">Z907</text>
<text x="73.1" y="74">1</text>
<text x="73.4" y="77">2</text>
<text x="79.9" y="77">3</text>
<text x="79.9" y="74">4</text>
<text x="81.6" y="76.3">EXC14CE900U</text>
<text x="51.5" y="82.1">[3] TDP0</text>
<text x="69.5" y="83.6">Z908</text>
<text x="73.1" y="81.5">1</text>
<text x="79.9" y="81.5">4</text>
<text x="81.3" y="83.4">EXC14CE900U</text>
<text x="51.5" y="84.6">[3] TDN0</text>
<text x="73.4" y="84.5">2</text>
<text x="79.9" y="84.5">3</text>
<text x="94.3" y="129.2">R901</text>
<text x="114.3" y="130.9">LED_A [9]</text>
<text x="47.5" y="137.9" transform="rotate(-90 47.5 137.9)">C909</text>
<text x="50" y="137.9" transform="rotate(-90 50 137.9)">C0603_10UF</text>
<text x="65.7" y="137.6">6</text>
<text x="70" y="136.1">U901</text>
<text x="76.4" y="137.6">1</text>
<text x="26.2" y="143.3">[3] DISP_PWM0</text>
<text x="65.7" y="142.6">4</text>
<text x="67.4" y="138.2">VIN</text>
<text x="67.4" y="143.2">SHDN</text>
<text x="73.2" y="143.2">OVP</text>
<text x="73.7" y="138.2">SW</text>
<text x="76.4" y="142.6">5</text>
<text x="102" y="139.1" transform="rotate(-90 102 139.1)">C911</text>
<text x="104.2" y="141.6" transform="rotate(-90 104.2 141.6)">C0603_1UF_50V_K</text>
<text x="65.7" y="145.1">2</text>
<text x="67.4" y="145.7">GND</text>
<text x="69.1" y="148">ET5120A</text>
<text x="74" y="145.7">FB</text>
<text x="76.4" y="145.1">3</text>
<text x="105.6" y="145.8">LED_K [9]</text>
<text x="57.4" y="152.8" transform="rotate(-90 57.4 152.8)">R909</text>
<text x="59.9" y="152.8" transform="rotate(-90 59.9 152.8)">R0201_100K</text>
<text x="93.1" y="154" transform="rotate(-90 93.1 154)">R908</text>
<text x="91.8" y="156.1" transform="rotate(-90 91.8 156.1)">R0201_5.1R_F</text>
</g>
</svg>
